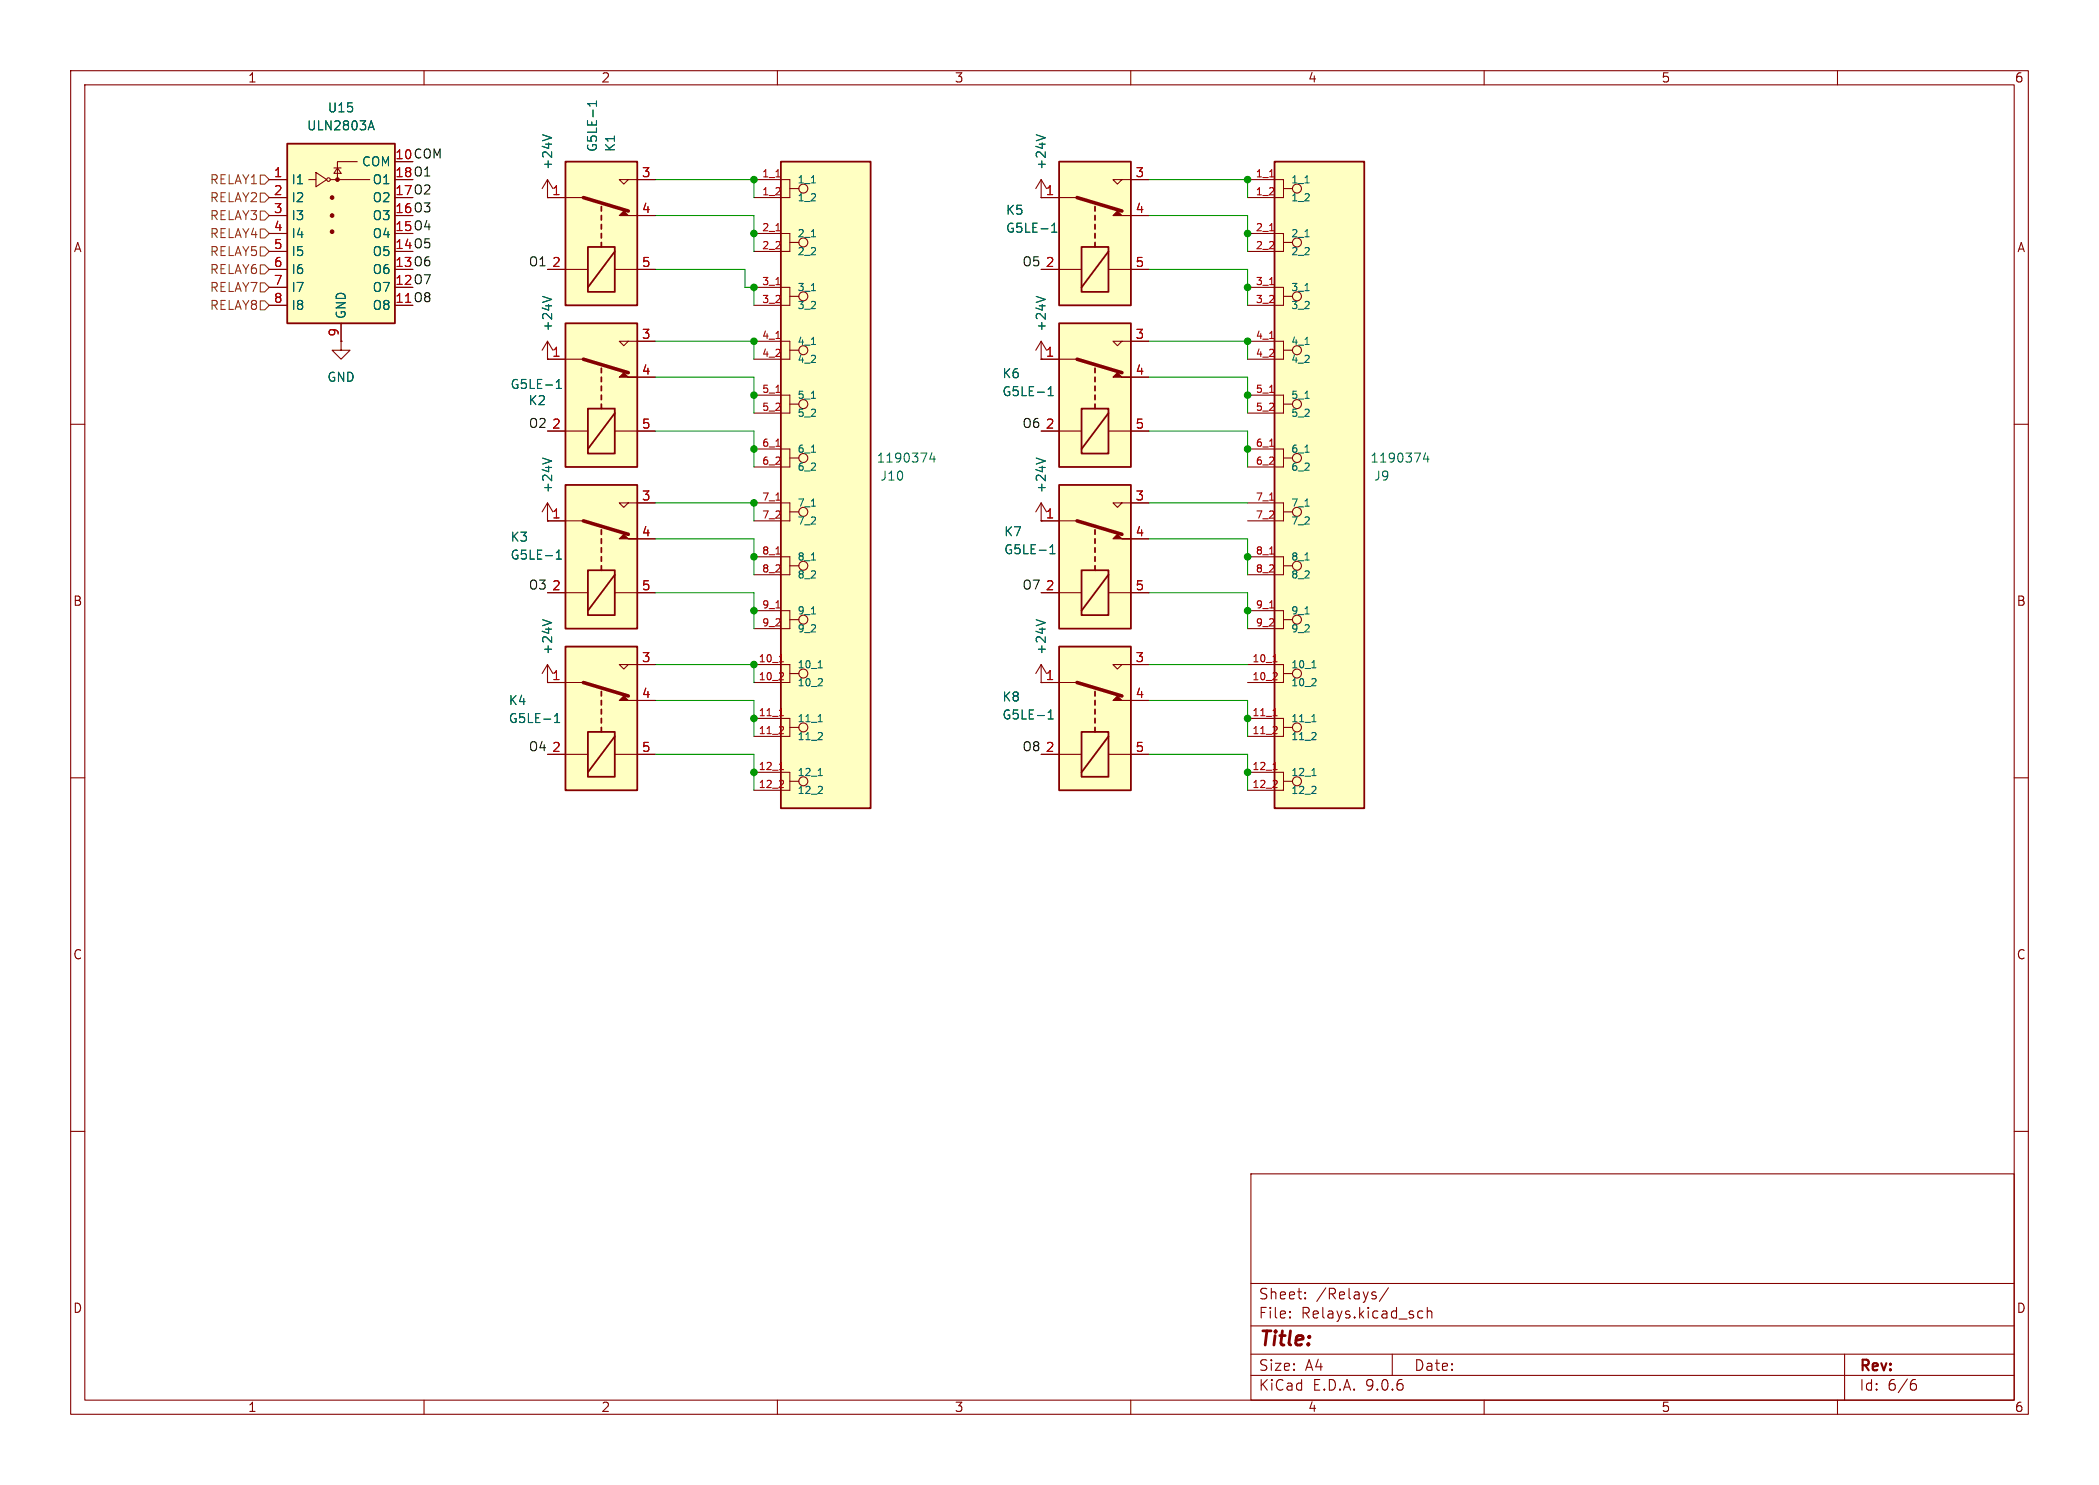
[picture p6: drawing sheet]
<svg xmlns="http://www.w3.org/2000/svg" width="297mm" height="210mm" viewBox="0 0 297 210" stroke-linecap="round" stroke-linejoin="round" font-family="sans-serif">
<g fill="none" stroke="#840000" stroke-width=".15">
<path d="M10 10h277v190h-277zM12 12h273v186h-273zM60 10v2M110 10v2M160 10v2M210 10v2M260 10v2M10 60h2M285 60h2M10 110h2M285 110h2M10 160h2"/>
<path d="M177 166h108v32h-108zM285 160h2M60 198v2M110 198v2M160 198v2M177 194.5h108M177 191.5h108M177 187.5h108M177 181.5h108M182.5 186.3h.1l-.1 .1M182.5 186.3v.1M182.5 185.5v.1"/>
<path d="M182.5 185.5h.1l-.1 .1M184.7 183.6v.1M184.7 183.6h-.1l.1 .1M184.7 182.8v.1M184.7 182.8h-.1l.1 .1M194.5 183.2l.2 .2v.2l-.2 .1M194.5 182.7l.2 .1M196.5 182.1l-1.3 2M197 191.5v3M200.9 185.4l.4 .1M201.3 186.3l-.4 .1M202 185.5a.37 .37 0 0 1 .6 .1v.8"/>
<path d="M202 184.9v1.5M210 198v2M260 198v2M261 191.5v6.5M270.6 195.7h.4l.2 .3-.1 .5-.2 .1h-.3M271 195.1l-.4 .1"/>
</g>
<path d="M80 45.7h10.2v20.3h-10.2z" fill="#ffffc2"/>
<path d="M77.5 50.8h5M88.9 48.3l-.6 .6-.7-.6h5.1M90.2 53.3h2.5M77.5 61h5.7M87 61h5.7" fill="none" stroke="#840000" stroke-width=".15"/>
<path d="M80 45.7h10.2v20.3h-10.2zM83.2 57.8h3.8v6.3h-3.8zM85.1 52.1v.6M85.1 53.3v.7M85.1 54.6v.6M85.1 55.9v.6M85.1 57.2v.6M87 58.4l-3.8 5.1" fill="none" stroke="#840000" stroke-width=".25"/>
<path d="M87.6 53.3l.7-.6 .6 .6h1.3z" fill="#840000" stroke="#840000" stroke-width=".15"/>
<path d="M82.5 50.8l6.4 1.9" fill="none" stroke="#840000" stroke-width=".51"/>
<path d="M78.7 54.9h.7M78.7 54l.4-.3v1.2" fill="none" stroke="#006464" stroke-width=".15"/>
<path d="M180.3 22.9h12.7v91.4h-12.7z" fill="#ffffc2"/>
<path d="M180.3 22.9h12.7v91.4h-12.7z" fill="none" stroke="#840000" stroke-width=".25"/>
<g fill="none" stroke="#840000" stroke-width=".15">
<path d="M147.3 27.9h.1M147.3 25.4l.8 1.3M147.3 25.4l-.7 1.3M147.3 25.4v2.5M176.5 25.4h5.1v2.5h-5.1M176.5 33h5.1v2.6h-5.1M181.6 26.7h1.3M181.6 34.3h1.3M176.5 40.6h5.1v2.6h-5.1M176.5 48.3h5.1v2.5h-5.1M176.5 55.9h5.1v2.5h-5.1M181.6 41.9h1.3"/>
<path d="M181.6 49.5h1.3M181.6 57.2h1.3M77.5 73.7h.1M77.5 71.1l.7 1.3M77.5 71.1l-.8 1.3M77.5 71.1v2.6M176.5 63.5h5.1v2.5h-5.1M176.5 71.1h5.1v2.6h-5.1M176.5 78.7h5.1v2.6h-5.1M181.6 64.8h1.3M181.6 72.4h1.3M176.5 86.4h5.1v2.5h-5.1"/>
<path d="M176.5 94h5.1v2.5h-5.1M181.6 80h1.3M181.6 87.6h1.3M181.6 95.3h1.3M176.5 101.6h5.1v2.5h-5.1M176.5 109.2h5.1v2.6h-5.1M181.6 102.9h1.3M181.6 110.5h1.3"/>
<circle cx="183.5" cy="26.7" r=".63"/>
<circle cx="183.5" cy="34.3" r=".63"/>
<circle cx="183.5" cy="57.1" r=".63"/>
<circle cx="183.5" cy="41.9" r=".63"/>
<circle cx="183.5" cy="49.5" r=".63"/>
<circle cx="183.5" cy="64.8" r=".63"/>
<circle cx="183.5" cy="72.4" r=".63"/>
<circle cx="183.5" cy="95.2" r=".63"/>
<circle cx="183.5" cy="80" r=".63"/>
<circle cx="183.5" cy="87.6" r=".63"/>
<circle cx="183.5" cy="110.5" r=".63"/>
<circle cx="183.5" cy="102.9" r=".63"/>
</g>
<g fill="none" stroke="#006464" stroke-width=".15">
<path d="M146.6 19.1l1.3 .4M184.7 25.9h.5M184.7 33.5h.5M184.7 41.1h.5M184.7 48.7h.5M184.7 56.3h.5M76.8 64.8l1.2 .4M184.7 64h.5M184.7 71.6h.5M184.7 79.2h.5M201.7 64l-.3 .9h.8M202 64.5v.8"/>
<path d="M184.7 86.8h.5M185.6 97h.6M185.6 94.4h.6M186.2 96.1v.3M185.6 104.6h.6M185.6 112.2h.6M185.6 102.1h.6M185.6 109.7h.6M186.2 103.7v.3M186.2 111.3v.3"/>
</g>
<g fill="none" stroke="#a90000" stroke-width=".15">
<path d="M179.7 25h.5M179.7 32.6h.5M179.7 40.3h.5M179.7 47.9h.5M179.7 55.5h.5M179.7 63.1h.5M179.7 70.7h.5M179.7 78.4h.5M179.7 86h.5M180.1 96.1h.6M180.1 93.6h.6M180.7 95.2v.4"/>
<path d="M180.1 103.8h.6M180.1 111.4h.6M180.1 101.2h.6M180.1 108.8h.6M180.7 102.8v.4M180.7 110.5v.3"/>
</g>
<path d="M80 68.6h10.2v20.3h-10.2z" fill="#ffffc2"/>
<path d="M77.5 73.7h5M88.9 71.1l-.6 .7-.7-.7h5.1M90.2 76.2h2.5M147.3 73.7h.1M147.3 71.1l.8 1.3M147.3 71.1l-.7 1.3M147.3 71.1v2.6M77.5 83.8h5.7M87 83.8h5.7" fill="none" stroke="#840000" stroke-width=".15"/>
<path d="M80 68.6h10.2v20.3h-10.2zM85.1 74.9v.7M85.1 76.2v.6M85.1 77.5v.6M85.1 78.7v.7M83.2 80.6h3.8v6.4h-3.8zM85.1 80v.6M87 81.3l-3.8 5.1" fill="none" stroke="#840000" stroke-width=".25"/>
<path d="M87.6 76.2l.7-.6 .6 .6h1.3z" fill="#840000" stroke="#840000" stroke-width=".15"/>
<path d="M82.5 73.7l6.4 1.9" fill="none" stroke="#840000" stroke-width=".51"/>
<path d="M78.7 79.1h.7M78.7 78.2l.4-.4v1.3M146.6 64.8l1.3 .4" fill="none" stroke="#006464" stroke-width=".15"/>
<path d="M110.5 22.9h12.7v91.4h-12.7z" fill="#ffffc2"/>
<path d="M110.5 22.9h12.7v91.4h-12.7z" fill="none" stroke="#840000" stroke-width=".25"/>
<g fill="none" stroke="#840000" stroke-width=".15">
<path d="M106.7 25.4h5.1v2.5h-5.1M106.7 33h5.1v2.6h-5.1M111.8 26.7h1.2M111.8 34.3h1.2M106.7 40.6h5.1v2.6h-5.1M106.7 48.3h5.1v2.5h-5.1M106.7 55.9h5.1v2.5h-5.1M111.8 41.9h1.2M111.8 49.5h1.2M111.8 57.2h1.2M106.7 63.5h5.1v2.5h-5.1M106.7 71.1h5.1v2.6h-5.1"/>
<path d="M106.7 78.7h5.1v2.6h-5.1M111.8 64.8h1.2M111.8 72.4h1.2M77.5 96.5h.1M77.5 94l.7 1.3M77.5 94l-.8 1.3M77.5 94v2.5M106.7 86.4h5.1v2.5h-5.1M106.7 94h5.1v2.5h-5.1M111.8 80h1.2M111.8 87.6h1.2M111.8 95.3h1.2"/>
<path d="M106.7 101.6h5.1v2.5h-5.1M106.7 109.2h5.1v2.6h-5.1M111.8 102.9h1.2M111.8 110.5h1.2"/>
<circle cx="113.7" cy="26.7" r=".63"/>
<circle cx="113.7" cy="34.3" r=".63"/>
<circle cx="113.7" cy="41.9" r=".63"/>
<circle cx="113.7" cy="57.1" r=".63"/>
<circle cx="113.7" cy="49.5" r=".63"/>
<circle cx="113.7" cy="72.4" r=".63"/>
<circle cx="113.7" cy="64.8" r=".63"/>
<circle cx="113.7" cy="95.2" r=".63"/>
<circle cx="113.7" cy="87.6" r=".63"/>
<circle cx="113.7" cy="80" r=".63"/>
<circle cx="113.7" cy="102.9" r=".63"/>
<circle cx="113.7" cy="110.5" r=".63"/>
</g>
<g fill="none" stroke="#006464" stroke-width=".15">
<path d="M114.8 25.9h.6M114.8 33.5h.6M114.8 41.1h.6M114.8 48.7h.6M114.8 56.3h.6M114.8 64h.6M114.8 71.6h.6M114.8 79.2h.6M131.9 64l-.3 .9h.7M132.2 64.5v.8M76.8 87.6l1.2 .5M114.8 86.8h.6"/>
<path d="M115.7 97h.7M115.8 94.4h.6M116.3 96.1v.3M115.7 104.6h.7M115.7 112.2h.7M115.8 102.1h.6M115.8 109.7h.6M116.3 103.7v.3M116.3 111.3v.3"/>
</g>
<g fill="none" stroke="#a90000" stroke-width=".15">
<path d="M109.8 25h.6M109.8 32.6h.6M109.8 40.3h.6M109.8 47.9h.6M109.8 55.5h.6M109.8 63.1h.6M109.8 70.7h.6M109.8 78.4h.6M109.8 86h.6M110.2 96.1h.7M110.3 93.6h.6M110.8 95.2v.4"/>
<path d="M110.2 103.8h.7M110.2 111.4h.7M110.3 101.2h.6M110.3 108.8h.6M110.8 102.8v.4M110.8 110.5v.3"/>
</g>
<path d="M80 91.4h10.2v20.4h-10.2z" fill="#ffffc2"/>
<path d="M77.5 50.8h.1M77.5 48.3l.7 1.2M77.5 48.3l-.8 1.2M77.5 48.3v2.5M77.5 96.5h5M88.9 94l-.6 .6-.7-.6h5.1M90.2 99.1h2.5M77.5 106.7h5.7M87 106.7h5.7" fill="none" stroke="#840000" stroke-width=".15"/>
<path d="M80 91.4h10.2v20.4h-10.2zM85.1 97.8v.6M85.1 99.1v.6M83.2 103.5h3.8v6.4h-3.8zM85.1 100.3v.7M85.1 101.6v.6M85.1 102.9v.6M87 104.1l-3.8 5.1" fill="none" stroke="#840000" stroke-width=".25"/>
<path d="M87.6 99.1l.7-.7 .6 .7h1.3z" fill="#840000" stroke="#840000" stroke-width=".15"/>
<path d="M82.5 96.5l6.4 1.9" fill="none" stroke="#840000" stroke-width=".51"/>
<path d="M76.8 41.9l1.2 .4M78.5 102.2h.7M78.5 101.3l.3-.4v1.3" fill="none" stroke="#006464" stroke-width=".15"/>
<path d="M149.9 91.4h10.1v20.4h-10.1z" fill="#ffffc2"/>
<path d="M147.3 96.5h5.1M158.7 94l-.6 .6-.6-.6h5.1M160 99.1h2.6M147.3 106.7h5.7M156.8 106.7h5.8" fill="none" stroke="#840000" stroke-width=".15"/>
<path d="M149.9 91.4h10.1v20.4h-10.1zM154.9 97.8v.6M154.9 99.1v.6M153 103.5h3.8v6.4h-3.8zM154.9 100.3v.7M154.9 101.6v.6M154.9 102.9v.6M156.8 104.1l-3.8 5.1" fill="none" stroke="#840000" stroke-width=".25"/>
<path d="M157.5 99.1l.6-.7 .6 .7h1.3z" fill="#840000" stroke="#840000" stroke-width=".15"/>
<path d="M152.4 96.5l6.3 1.9" fill="none" stroke="#840000" stroke-width=".51"/>
<path d="M148.3 101.7h.7M148.3 100.8l.4-.4v1.3" fill="none" stroke="#006464" stroke-width=".15"/>
<path d="M80 22.9h10.2v20.3h-10.2z" fill="#ffffc2"/>
<path d="M77.5 38.1h5.7M77.5 27.9h5M87 38.1h5.7M88.9 25.4l-.6 .6-.7-.6h5.1M90.2 30.5h2.5" fill="none" stroke="#840000" stroke-width=".15"/>
<path d="M80 22.9h10.2v20.3h-10.2zM83.2 34.9h3.8v6.4h-3.8zM85.1 29.2v.6M85.1 30.5v.6M85.1 31.8v.6M85.1 33v.7M85.1 34.3v.6M87 35.6l-3.8 5" fill="none" stroke="#840000" stroke-width=".25"/>
<path d="M87.6 30.5l.7-.7 .6 .7h1.3z" fill="#840000" stroke="#840000" stroke-width=".15"/>
<path d="M82.5 27.9l6.4 1.9" fill="none" stroke="#840000" stroke-width=".51"/>
<path d="M84.4 14.3v.7M84.4 14.6h-1.3l.4 .4" fill="none" stroke="#006464" stroke-width=".15"/>
<path d="M40.6 20.3h15.3v25.4h-15.3z" fill="#ffffc2"/>
<path d="M40.6 20.3h15.3v25.4h-15.3z" fill="none" stroke="#840000" stroke-width=".25"/>
<g fill="none" stroke="#840000" stroke-width=".15">
<path d="M38.1 25.4h2.5M38.1 27.9h2.5M38.1 30.5h2.5M38.1 33h2.5M38.1 35.6h2.5M38.1 38.1h2.5M43.7 25.4h1M44.7 24.4l1.5 1-1.5 1zM46.7 25.4h5.6M47.2 23.7h1.1M47.8 23.7l.5 .8h-1.1zM50.5 22.9h-2.7v2.5"/>
<path d="M77.5 27.9h.1M77.5 25.4l.7 1.3M77.5 25.4l-.8 1.3M77.5 25.4v2.5M38.1 40.6h2.5M38.1 43.2h2.5M48.3 48.3v1.2h1.2l-1.2 1.3-1.3-1.3h1.3M48.3 48.3h.1M48.3 45.7v2.6"/>
<circle cx="46.5" cy="25.4" r=".25"/>
</g>
<g fill="#840000" stroke="#840000" stroke-width=".15">
<circle cx="47" cy="27.9" r=".25"/>
<circle cx="47" cy="30.5" r=".25"/>
<circle cx="47" cy="32.8" r=".25"/>
<circle cx="47.8" cy="25.4" r=".25"/>
</g>
<path d="M52.2 18h.6M52.5 17.1l.4 1.3M76.8 19.1l1.2 .4" fill="none" stroke="#006464" stroke-width=".15"/>
<path d="M149.9 45.7h10.1v20.3h-10.1z" fill="#ffffc2"/>
<path d="M147.3 50.8h5.1M158.7 48.3l-.6 .6-.6-.6h5.1M160 53.3h2.6M147.3 61h5.7M156.8 61h5.8" fill="none" stroke="#840000" stroke-width=".15"/>
<path d="M149.9 45.7h10.1v20.3h-10.1zM153 57.8h3.8v6.3h-3.8zM154.9 52.1v.6M154.9 53.3v.7M154.9 54.6v.6M154.9 55.9v.6M154.9 57.2v.6M156.8 58.4l-3.8 5.1" fill="none" stroke="#840000" stroke-width=".25"/>
<path d="M157.5 53.3l.6-.6 .6 .6h1.3z" fill="#840000" stroke="#840000" stroke-width=".15"/>
<path d="M152.4 50.8l6.3 1.9" fill="none" stroke="#840000" stroke-width=".51"/>
<path d="M148.3 56h.7M148.3 55l.4-.3v1.3" fill="none" stroke="#006464" stroke-width=".15"/>
<path d="M149.9 22.9h10.1v20.3h-10.1z" fill="#ffffc2"/>
<g fill="none" stroke="#840000" stroke-width=".15">
<path d="M147.3 38.1h5.7M147.3 27.9h5.1M156.8 38.1h5.8M158.7 25.4l-.6 .6-.6-.6h5.1M160 30.5h2.6M147.3 50.8h.1M147.3 48.3l.8 1.2M147.3 48.3l-.7 1.2M147.3 48.3v2.5M147.3 96.5h.1M147.3 94v2.5M147.3 94l.8 1.3"/>
<path d="M147.3 94l-.7 1.3"/>
</g>
<path d="M149.9 22.9h10.1v20.3h-10.1zM153 34.9h3.8v6.4h-3.8zM154.9 29.2v.6M154.9 30.5v.6M154.9 31.8v.6M154.9 33v.7M154.9 34.3v.6M156.8 35.6l-3.8 5" fill="none" stroke="#840000" stroke-width=".25"/>
<path d="M157.5 30.5l.6-.7 .6 .7h1.3z" fill="#840000" stroke="#840000" stroke-width=".15"/>
<path d="M152.4 27.9l6.3 1.9" fill="none" stroke="#840000" stroke-width=".51"/>
<path d="M148.8 32.8h.7M148.8 31.9l.4-.3v1.2M146.6 41.9l1.3 .4M146.6 87.6l1.3 .5" fill="none" stroke="#006464" stroke-width=".15"/>
<path d="M149.9 68.6h10.1v20.3h-10.1z" fill="#ffffc2"/>
<g fill="none" stroke="#840000" stroke-width=".15">
<path d="M38.1 25.4h2.5M38.1 27.9h2.5M38.1 30.5h2.5M38.1 33h2.5M38.1 35.6h2.5M38.1 38.1h2.5M77.5 27.9h.1M77.5 27.9h2.5M77.5 38.1h2.5M90.2 25.4h2.5M90.2 30.5h2.5M90.2 38.1h2.5"/>
<path d="M147.3 27.9h.1M147.3 27.9h2.6M147.3 38.1h2.6M160 25.4h2.6M160 30.5h2.6M160 38.1h2.6M38.1 40.6h2.5M38.1 43.2h2.5M48.3 48.3h.1M48.3 45.7v2.6M77.5 50.8h.1M77.5 50.8h2.5"/>
<path d="M90.2 53.3h2.5M90.2 48.3h2.5M147.3 50.8h.1M147.3 50.8h2.6M160 53.3h2.6M160 48.3h2.6M77.5 73.7h.1M77.5 73.7h2.5M77.5 61h2.5M90.2 76.2h2.5M90.2 71.1h2.5M90.2 61h2.5"/>
<path d="M147.3 73.7h.1M147.3 73.7h5.1M147.3 61h2.6M158.7 71.1l-.6 .7-.6-.7h5.1M160 76.2h2.6M160 61h2.6M77.5 96.5h.1M77.5 83.8h2.5M77.5 96.5h2.5M90.2 83.8h2.5M90.2 99.1h2.5M90.2 94h2.5"/>
<path d="M147.3 96.5h.1M147.3 83.8h5.7M147.3 96.5h2.6M156.8 83.8h5.8M160 99.1h2.6M160 94h2.6M77.5 106.7h2.5M90.2 106.7h2.5M147.3 106.7h2.6M160 106.7h2.6"/>
</g>
<path d="M149.9 68.6h10.1v20.3h-10.1zM154.9 74.9v.7M154.9 76.2v.6M154.9 77.5v.6M154.9 78.7v.7M153 80.6h3.8v6.4h-3.8zM154.9 80v.6M156.8 81.3l-3.8 5.1" fill="none" stroke="#840000" stroke-width=".25"/>
<path d="M157.5 76.2l.6-.6 .6 .6h1.3z" fill="#840000" stroke="#840000" stroke-width=".15"/>
<path d="M152.4 73.7l6.3 1.9" fill="none" stroke="#840000" stroke-width=".51"/>
<g fill="none" stroke="#006464" stroke-width=".15">
<path d="M52.2 18h.6M52.5 17.1l.4 1.3M76.8 19.1l1.2 .4M84.4 14.3v.7M84.4 14.6h-1.3l.4 .4M146.6 19.1l1.3 .4M148.8 32.8h.7M148.8 31.9l.4-.3v1.2M76.8 41.9l1.2 .4M78.7 54l.4-.3v1.2M78.7 54.9h.7M146.6 41.9l1.3 .4"/>
<path d="M148.3 56h.7M148.3 55l.4-.3v1.3M76.8 64.8l1.2 .4M78.7 79.1h.7M78.7 78.2l.4-.4v1.3M146.6 64.8l1.3 .4M148.6 78.3h.7M148.6 77.4l.3-.4v1.3M76.8 87.6l1.2 .5M146.6 87.6l1.3 .5M78.5 102.2h.7M78.5 101.3l.3-.4v1.3"/>
<path d="M148.3 100.8l.4-.4v1.3M148.3 101.7h.7"/>
</g>
<path d="M36.8 27.3h.7l.6 .6-.6 .7h-.7zM36.8 24.8h.7l.6 .6-.6 .6h-.7zM36.8 34.9h.7l.6 .7-.6 .6h-.7zM36.8 37.5h.7l.6 .6-.6 .6h-.7zM36.8 32.4h.7l.6 .6-.6 .7h-.7zM36.8 29.8h.7l.6 .7-.6 .6h-.7zM36.8 42.5h.7l.6 .7-.6 .6h-.7zM36.8 40h.7l.6 .6-.6 .7h-.7z" fill="none" stroke="#725600" stroke-width=".15"/>
<g fill="none" stroke="#009600" stroke-width=".15">
<path d="M92.7 25.4h14v2.5M92.7 30.5h14v5.1M92.7 38.1h12.7v2.5h1.3v2.6M162.6 25.4h13.9v2.5M162.6 30.5h13.9v5.1M162.6 38.1h13.9v5.1M92.7 53.3h14v5.1M92.7 48.3h14v2.5M162.6 53.3h13.9v5.1M162.6 48.3h13.9v2.5M92.7 61h14v5M92.7 71.1h14v2.6"/>
<path d="M92.7 76.2h14v5.1M162.6 61h13.9v5M162.6 76.2h13.9v5.1M162.6 71.1h13.9M92.7 83.8h14v5.1M92.7 94h14v2.5M92.7 99.1h14v5M162.6 94h13.9M162.6 99.1h13.9v5M162.6 83.8h13.9v5.1M92.7 106.7h14v5.1M162.6 106.7h13.9v5.1"/>
</g>
<g fill="#009600" stroke="#009600" stroke-width=".15">
<circle cx="176.5" cy="101.6" r=".46"/>
<circle cx="176.5" cy="109.2" r=".46"/>
<circle cx="176.5" cy="48.3" r=".46"/>
<circle cx="176.5" cy="63.5" r=".46"/>
<circle cx="176.5" cy="55.9" r=".46"/>
<circle cx="176.5" cy="25.4" r=".46"/>
<circle cx="176.5" cy="40.6" r=".46"/>
<circle cx="176.5" cy="33" r=".46"/>
<circle cx="176.5" cy="78.7" r=".46"/>
<circle cx="176.5" cy="86.4" r=".46"/>
<circle cx="106.7" cy="25.4" r=".46"/>
<circle cx="106.7" cy="40.6" r=".46"/>
<circle cx="106.7" cy="33" r=".46"/>
<circle cx="106.7" cy="48.3" r=".46"/>
<circle cx="106.7" cy="78.7" r=".46"/>
<circle cx="106.7" cy="55.9" r=".46"/>
<circle cx="106.7" cy="63.5" r=".46"/>
<circle cx="106.7" cy="71.1" r=".46"/>
<circle cx="106.7" cy="86.4" r=".46"/>
<circle cx="106.7" cy="94" r=".46"/>
<circle cx="106.7" cy="109.2" r=".46"/>
<circle cx="106.7" cy="101.6" r=".46"/>
</g>
<text font-size="2.8" fill="#840000" x="178" y="190.9">Title:</text>
<g font-size="2.1" fill="#840000">
<text x="178" y="184">Sheet:</text>
<text x="186.2" y="184">/Relays/</text>
<text x="178" y="186.7">File:</text>
<text x="184.1" y="186.7">Relays.kicad_sch</text>
<text x="178" y="196.9">KiCad</text>
<text x="178" y="194.1">Size:</text>
<text x="184.7" y="194.1">A4</text>
<text x="185.7" y="196.9">E.D.A.</text>
<text x="193.3" y="196.9">9.0.6</text>
<text x="200" y="194.1">Date:</text>
<text x="263" y="194.3">Rev:</text>
<text x="263" y="196.9">Id:</text>
<text x="267.1" y="196.9">6/6</text>
</g>
<g font-size="1.8" fill="#840000">
<text x="35" y="11.9">1</text>
<text x="85" y="11.9">2</text>
<text x="135" y="11.9">3</text>
<text x="185" y="11.9">4</text>
<text x="235" y="11.9">5</text>
<text x="285" y="11.9">6</text>
<text x="55.8" y="22.6">10 COM</text>
<text x="55.8" y="25.1">18 O1</text>
<text x="55.8" y="27.7">17 O2</text>
<text x="10.3" y="35.9">A</text>
<text x="55.8" y="30.2">16 O3</text>
<text x="55.8" y="32.8">15 O4</text>
<text x="55.8" y="35.3">14 O5</text>
<text x="285.3" y="35.9">A</text>
<text x="55.8" y="37.8">13 O6</text>
<text x="55.8" y="40.4">12 O7</text>
<text x="10.3" y="85.9">B</text>
<text x="285.3" y="85.9">B</text>
<text x="10.3" y="135.9">C</text>
<text x="285.3" y="135.9">C</text>
<text x="10.3" y="185.9">D</text>
<text x="285.3" y="185.9">D</text>
<text x="35" y="199.9">1</text>
<text x="85" y="199.9">2</text>
<text x="135" y="199.9">3</text>
<text x="185" y="199.9">4</text>
<text x="235" y="199.9">5</text>
<text x="285" y="199.9">6</text>
</g>
<g font-size="1.8" fill="#006464">
<text x="46.3" y="16.1">U15</text>
<text x="43.4" y="18.6">ULN2803A</text>
<text x="51.1" y="23.7">COM</text>
<text x="84.7" y="21.6" transform="rotate(-90 84.7 21.6)">G5LE-1</text>
<text x="87.2" y="21.6" transform="rotate(-90 87.2 21.6)">K1</text>
<text x="41.1" y="26.3">I1</text>
<text x="41.1" y="28.8">I2</text>
<text x="52.6" y="26.3">O1</text>
<text x="52.6" y="28.8">O2</text>
<text x="78.3" y="24.1" transform="rotate(-90 78.3 24.1)">+24V</text>
<text x="148.2" y="24.1" transform="rotate(-90 148.2 24.1)">+24V</text>
<text x="41.1" y="31.3">I3</text>
<text x="41.1" y="33.9">I4</text>
<text x="52.6" y="31.3">O3</text>
<text x="52.6" y="33.9">O4</text>
<text x="142.2" y="30.6">K5</text>
<text x="142.2" y="33.1">G5LE-1</text>
<text x="41.1" y="36.4">I5</text>
<text x="41.1" y="39">I6</text>
<text x="41.1" y="41.5">I7</text>
<text x="52.6" y="36.4">O5</text>
<text x="52.6" y="39">O6</text>
<text x="52.6" y="41.5">O7</text>
<text x="41.1" y="44">I8</text>
<text x="49.1" y="45.2" transform="rotate(-90 49.1 45.2)">GND</text>
<text x="52.6" y="44">O8</text>
<text x="78.3" y="47" transform="rotate(-90 78.3 47)">+24V</text>
<text x="148.2" y="47" transform="rotate(-90 148.2 47)">+24V</text>
<text x="141.7" y="53.7">K6</text>
<text x="46.2" y="54.2">GND</text>
<text x="72.1" y="55.2">G5LE-1</text>
<text x="74.7" y="57.5">K2</text>
<text x="141.7" y="56.2">G5LE-1</text>
<text x="124" y="65.6">1190374</text>
<text x="193.8" y="65.6">1190374</text>
<text x="78.3" y="69.8" transform="rotate(-90 78.3 69.8)">+24V</text>
<text x="124.5" y="68.2">J10</text>
<text x="148.2" y="69.8" transform="rotate(-90 148.2 69.8)">+24V</text>
<text x="194.3" y="68.2">J9</text>
<text x="72.1" y="76.8">K3</text>
<text x="142" y="76">K7</text>
<text x="72.1" y="79.3">G5LE-1</text>
<text x="142" y="78.6">G5LE-1</text>
<text x="78.3" y="92.7" transform="rotate(-90 78.3 92.7)">+24V</text>
<text x="148.2" y="92.7" transform="rotate(-90 148.2 92.7)">+24V</text>
<text x="71.9" y="99.9">K4</text>
<text x="141.7" y="99.4">K8</text>
<text x="141.7" y="102">G5LE-1</text>
<text x="71.9" y="102.5">G5LE-1</text>
</g>
<g font-size="1.8" fill="#a90000">
<text x="55.8" y="22.6">10</text>
<text x="38.7" y="25.1">1</text>
<text x="38.7" y="27.7">2</text>
<text x="55.8" y="25.1">18</text>
<text x="55.8" y="27.7">17</text>
<text x="78" y="27.7">1</text>
<text x="90.7" y="25.1">3</text>
<text x="147.9" y="27.7">1</text>
<text x="160.6" y="25.1">3</text>
<text x="38.7" y="30.2">3</text>
<text x="38.7" y="32.8">4</text>
<text x="38.7" y="35.3">5</text>
<text x="55.8" y="30.2">16</text>
<text x="55.8" y="32.8">15</text>
<text x="55.8" y="35.3">14</text>
<text x="90.7" y="30.2">4</text>
<text x="160.6" y="30.2">4</text>
<text x="38.7" y="37.8">6</text>
<text x="38.7" y="40.4">7</text>
<text x="55.8" y="37.8">13</text>
<text x="55.8" y="40.4">12</text>
<text x="78" y="37.8">2</text>
<text x="90.7" y="37.8">5</text>
<text x="147.9" y="37.8">2</text>
<text x="160.6" y="37.8">5</text>
<text x="38.7" y="42.9">8</text>
<text x="48" y="47.7" transform="rotate(-90 48 47.7)">9</text>
<text x="55.8" y="42.9">11 O8</text>
<text x="55.8" y="42.9">11</text>
<text x="78" y="50.5">1</text>
<text x="90.7" y="53.1">4</text>
<text x="90.7" y="48">3</text>
<text x="147.9" y="50.5">1</text>
<text x="160.6" y="53.1">4</text>
<text x="160.6" y="48">3</text>
<text x="78" y="60.7">2</text>
<text x="90.7" y="60.7">5</text>
<text x="147.9" y="60.7">2</text>
<text x="160.6" y="60.7">5</text>
<text x="90.7" y="70.9">3</text>
<text x="160.6" y="70.9">3</text>
<text x="78" y="73.4">1</text>
<text x="90.7" y="75.9">4</text>
<text x="147.9" y="73.4">1</text>
<text x="160.6" y="75.9">4</text>
<text x="78" y="83.6">2</text>
<text x="90.7" y="83.6">5</text>
<text x="147.9" y="83.6">2</text>
<text x="160.6" y="83.6">5</text>
<text x="90.7" y="93.7">3</text>
<text x="160.6" y="93.7">3</text>
<text x="78" y="96.3">1</text>
<text x="90.7" y="98.8">4</text>
<text x="147.9" y="96.3">1</text>
<text x="160.6" y="98.8">4</text>
<text x="78" y="106.4">2</text>
<text x="90.7" y="106.4">5</text>
<text x="147.9" y="106.4">2</text>
<text x="160.6" y="106.4">5</text>
</g>
<g font-size="1.8" fill="#725600">
<text x="29.6" y="28.8">RELAY2</text>
<text x="29.6" y="26.3">RELAY1</text>
<text x="29.6" y="33.9">RELAY4</text>
<text x="29.6" y="31.3">RELAY3</text>
<text x="29.6" y="36.4">RELAY5</text>
<text x="29.6" y="39">RELAY6</text>
<text x="29.6" y="41.5">RELAY7</text>
<text x="29.6" y="44">RELAY8</text>
</g>
<g font-size="1.8" fill="#0f0f0f">
<text x="74.7" y="37.8">O1</text>
<text x="144.6" y="37.8">O5</text>
<text x="74.7" y="60.6">O2</text>
<text x="144.6" y="60.6">O6</text>
<text x="74.7" y="83.5">O3</text>
<text x="144.6" y="83.5">O7</text>
<text x="74.7" y="106.3">O4</text>
<text x="144.6" y="106.3">O8</text>
</g>
<g font-size="1.4" fill="#a90000">
<text x="107.7" y="25.1">1_1</text>
<text x="107.7" y="27.7">1_2</text>
<text x="177.6" y="25.1">1_1</text>
<text x="177.6" y="27.7">1_2</text>
<text x="107.7" y="32.8">2_1</text>
<text x="107.7" y="35.3">2_2</text>
<text x="177.6" y="32.8">2_1</text>
<text x="177.6" y="35.3">2_2</text>
<text x="107.7" y="40.4">3_1</text>
<text x="177.6" y="40.4">3_1</text>
<text x="107.7" y="42.9">3_2</text>
<text x="177.6" y="42.9">3_2</text>
<text x="107.7" y="48">4_1</text>
<text x="107.7" y="50.5">4_2</text>
<text x="177.6" y="48">4_1</text>
<text x="177.6" y="50.5">4_2</text>
<text x="107.7" y="55.6">5_1</text>
<text x="107.7" y="58.2">5_2</text>
<text x="177.6" y="55.6">5_1</text>
<text x="177.6" y="58.2">5_2</text>
<text x="107.7" y="63.2">6_1</text>
<text x="107.7" y="65.8">6_2</text>
<text x="177.6" y="63.2">6_1</text>
<text x="177.6" y="65.8">6_2</text>
<text x="107.7" y="70.9">7_1</text>
<text x="177.6" y="70.9">7_1</text>
<text x="107.7" y="73.4">7_2</text>
<text x="177.6" y="73.4">7_2</text>
<text x="107.7" y="78.5">8_1</text>
<text x="107.7" y="81">8_2</text>
<text x="177.6" y="78.5">8_1</text>
<text x="177.6" y="81">8_2</text>
<text x="107.7" y="86.1">9_1</text>
<text x="107.7" y="88.6">9_2</text>
<text x="177.6" y="86.1">9_1</text>
<text x="177.6" y="88.6">9_2</text>
<text x="107.3" y="93.7">10_1</text>
<text x="177.1" y="93.7">10_1</text>
<text x="107.3" y="96.3">10_2</text>
<text x="107.3" y="101.3">11_1</text>
<text x="177.1" y="96.3">10_2</text>
<text x="177.1" y="101.3">11_1</text>
<text x="107.3" y="103.9">11_2</text>
<text x="177.1" y="103.9">11_2</text>
<text x="107.3" y="109">12_1</text>
<text x="107.3" y="111.5">12_2</text>
<text x="177.1" y="109">12_1</text>
<text x="177.1" y="111.5">12_2</text>
</g>
<g font-size="1.4" fill="#006464">
<text x="112.8" y="26.1">1_1</text>
<text x="112.8" y="28.7">1_2</text>
<text x="182.6" y="26.1">1_1</text>
<text x="182.6" y="28.7">1_2</text>
<text x="112.8" y="33.8">2_1</text>
<text x="182.6" y="33.8">2_1</text>
<text x="112.8" y="36.3">2_2</text>
<text x="112.8" y="41.4">3_1</text>
<text x="182.6" y="36.3">2_2</text>
<text x="182.6" y="41.4">3_1</text>
<text x="112.8" y="43.9">3_2</text>
<text x="182.6" y="43.9">3_2</text>
<text x="112.8" y="49">4_1</text>
<text x="112.8" y="51.5">4_2</text>
<text x="182.6" y="49">4_1</text>
<text x="182.6" y="51.5">4_2</text>
<text x="112.8" y="56.6">5_1</text>
<text x="112.8" y="59.2">5_2</text>
<text x="182.6" y="56.6">5_1</text>
<text x="182.6" y="59.2">5_2</text>
<text x="112.8" y="64.2">6_1</text>
<text x="182.6" y="64.2">6_1</text>
<text x="112.8" y="66.8">6_2</text>
<text x="112.8" y="71.9">7_1</text>
<text x="182.6" y="66.8">6_2</text>
<text x="182.6" y="71.9">7_1</text>
<text x="112.8" y="74.4">7_2</text>
<text x="182.6" y="74.4">7_2</text>
<text x="112.8" y="79.5">8_1</text>
<text x="112.8" y="82">8_2</text>
<text x="182.6" y="79.5">8_1</text>
<text x="182.6" y="82">8_2</text>
<text x="112.8" y="87.1">9_1</text>
<text x="112.8" y="89.6">9_2</text>
<text x="182.6" y="87.1">9_1</text>
<text x="182.6" y="89.6">9_2</text>
<text x="112.8" y="94.7">10_1</text>
<text x="182.6" y="94.7">10_1</text>
<text x="112.8" y="97.3">10_2</text>
<text x="182.6" y="97.3">10_2</text>
<text x="112.8" y="102.3">11_1</text>
<text x="112.8" y="104.9">11_2</text>
<text x="182.6" y="102.3">11_1</text>
<text x="182.6" y="104.9">11_2</text>
<text x="112.8" y="110">12_1</text>
<text x="112.8" y="112.5">12_2</text>
<text x="182.6" y="110">12_1</text>
<text x="182.6" y="112.5">12_2</text>
</g>
</svg>
